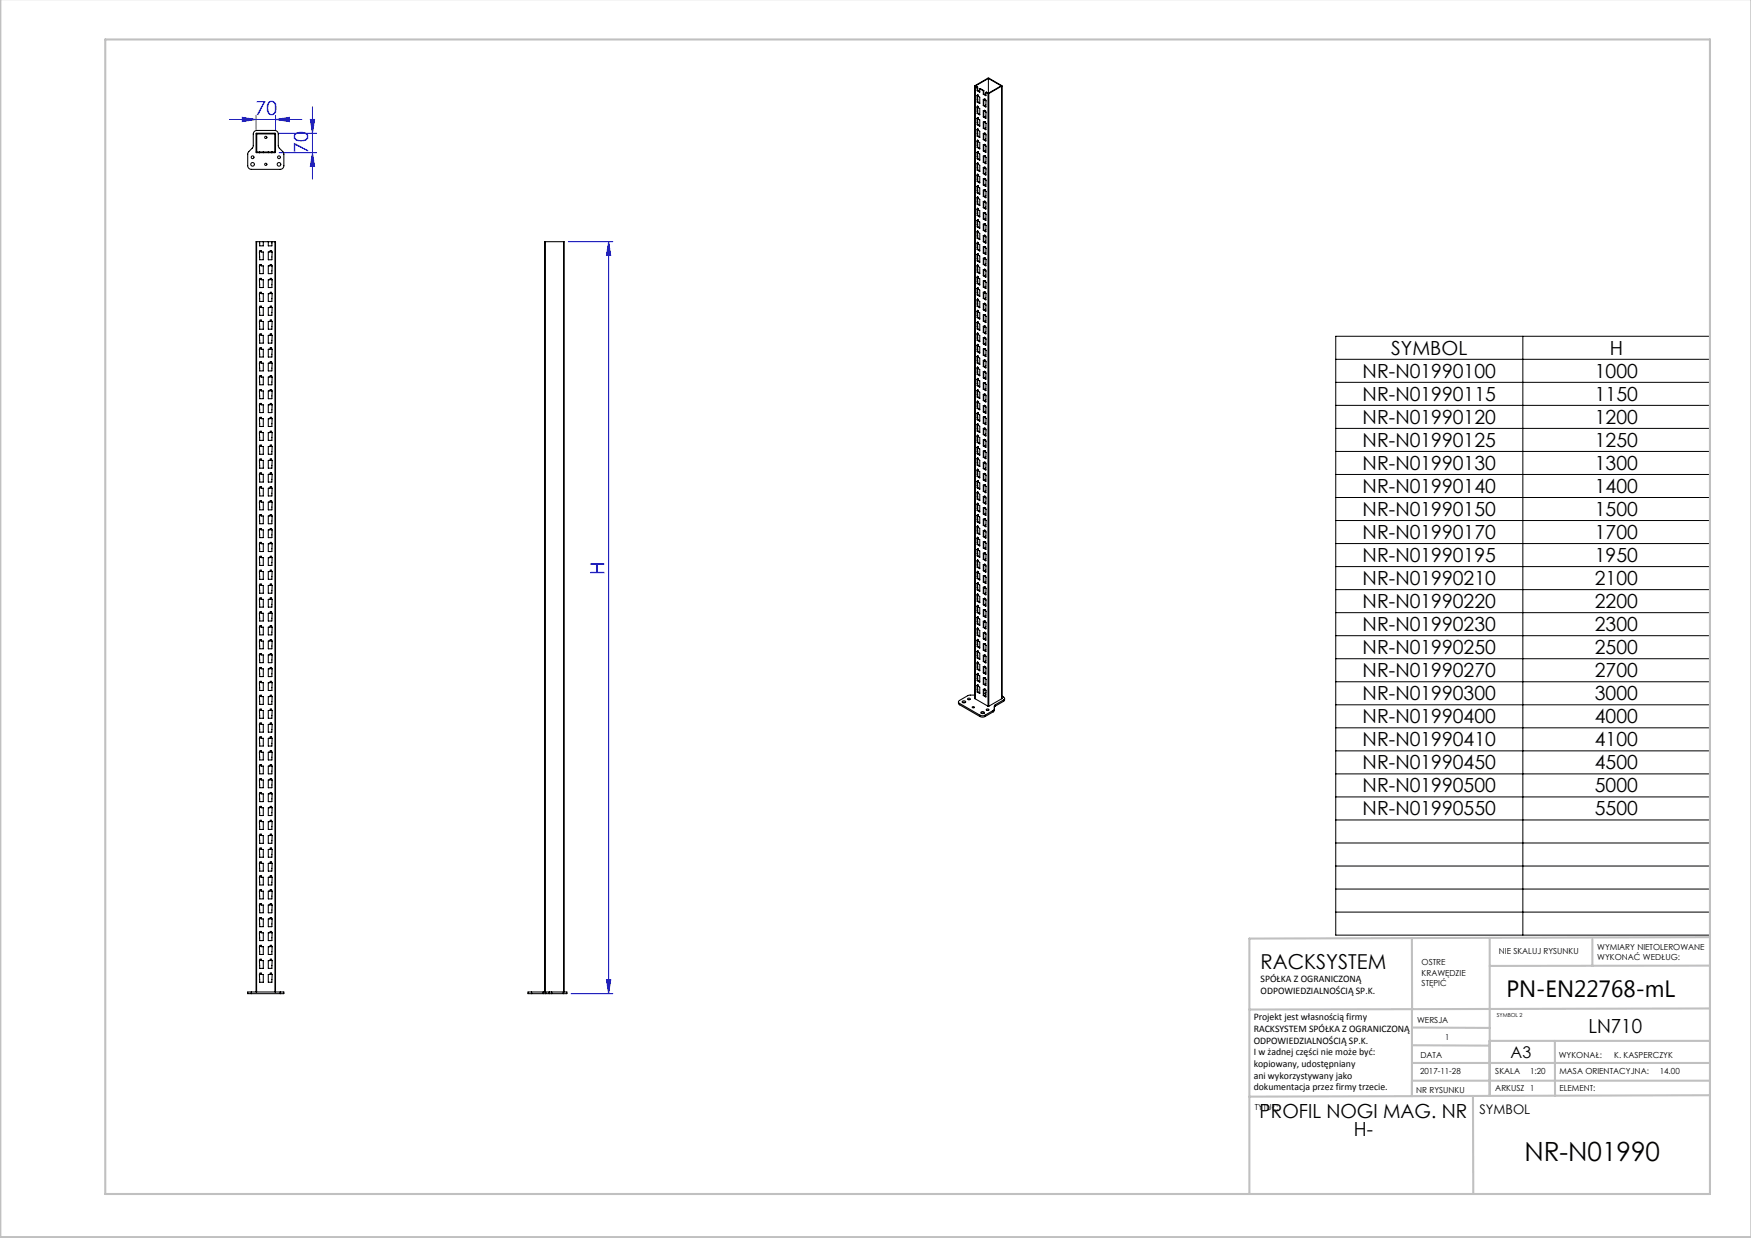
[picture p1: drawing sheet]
<svg xmlns="http://www.w3.org/2000/svg" width="420mm" height="297mm" viewBox="0 0 420 297" stroke-linecap="round" stroke-linejoin="round" font-family="sans-serif">
<g fill="none" stroke="#00f" stroke-width=".24">
<path d="M55.1 28.7h17.3M58.1 28.2l3.3 .5-3.3 .5zM61.4 27.7v3.4M66.1 28.7l3.3-.5v1zM66.1 27.7v3.4M67 32h8.9M67 36.6h8.9M74.4 28.7h1.1l-.6 3.3zM74.9 36.6l.6 3.3h-1.1zM74.9 25.6v17.4M136.3 58h10.7M146 58l.5 3.3h-1z"/>
<path d="M146 58v180.4M137 238.4h10M145.5 235.1h1l-.5 3.3z"/>
</g>
<g fill="none" stroke="#000" stroke-width=".24">
<path d="M320.4 80.7h89.8v143.6h-89.8zM320.4 86.2h89.8M320.4 91.7h89.8M320.4 97.2h89.8M365.3 80.7v143.6M320.4 102.8h89.8M320.4 108.3h89.8M320.4 113.8h89.8M320.4 119.4h89.8M320.4 124.9h89.8M320.4 130.4h89.8M320.4 135.9h89.8"/>
<path d="M320.4 141.5h89.8M320.4 147h89.8M320.4 152.5h89.8M320.4 158h89.8M320.4 163.6h89.8M320.4 169.1h89.8M320.4 174.6h89.8M320.4 180.1h89.8M320.4 185.7h89.8M320.4 191.2h89.8M320.4 196.7h89.8M320.4 202.2h89.8"/>
<path d="M320.4 207.8h89.8M320.4 213.3h89.8M320.4 218.8h89.8"/>
</g>
<g fill="none" stroke="#c0c0c0" stroke-width=".5">
<path d="M.1 -.1v296.9h419.9M25.2 9.5h385v276.9h-385zM338.7 225.2v37.8M357.3 225v37.9v-13.2M382 225.4v6.3M410.1 224.8l-110.4 .4v61.2M410.1 231.7h-52.8M338.7 259.3h71.5M338.7 255h71.5M338.7 250.8l18.6 .1M338.7 246.5l18.6 .1M357.3 249.7h52.9"/>
<path d="M373 249.7v13.2M410.1 241.9l-110.4 .3M353.3 262.9l.1 23.5M410.2 262.7l-110.5 .4"/>
</g>
<g fill="#00f">
<path d="M58.1 28.2l3.3 .5-3.3 .5zM66.1 28.7l3.3-.5v1z"/>
<path d="M146 58l.5 3.3h-1zM145.5 235.1h1l-.5 3.3z"/>
<path d="M74.4 28.7h1.1l-.6 3.3zM74.9 36.6l.6 3.3h-1.1z"/>
</g>
<g fill="none" stroke="#000" stroke-width=".25">
<path d="M237.1 18.8l-3.1 1.8 .5 .3M237.1 18.8l3 1.8-3 1.8M237.1 18.8v3.6M61.1 31.5l.5-.2h4.3a.87 .87 0 0 1 .9 .9v2.9l1.2 1.6 .1 3.1a.87 .87 0 0 1-.9 .8h-6.9a.87 .87 0 0 1-.9-.8v-3l1.3-1.6 .1-3.2zM61.5 32h4.5v4.6h-4.5zM61.6 32.1h4.3v4.4h-4.3zM62.3 36.5v.1M63.2 36.5v.1M64.4 36.5v.1M65.2 36.5v.1M233.8 20.6l.1 147M233.9 20.5l.5 .4"/>
<path d="M233.9 20.5l3.2-1.8 3.2 1.9M234.4 20.9v.3M234.4 21.2v.6M234.4 23.9v.6M234.4 26.7v.5M234.4 29.4v.5M234.4 32.1v.6M234.4 34.8v.6M234.4 37.6v.5M234.4 31.1v1M234.4 36.6v1M234.4 28.4v1"/>
<path d="M234.4 23v.9M234.4 33.9v.9M234.4 25.7v1M234.4 39.3v-.3l.6 .6v1.6l-.6-.4M234.4 39.3v1M234.4 36.6v-.3l.6 .6v1.5l-.6-.3M234.4 36.6h.1M234.4 33.9v-.3l.6 .6v1.5l-.6-.3M234.4 33.9h.1M234.4 31.1v-.2l.6 .6v1.5l-.6-.3M234.4 31.1h.1M234.4 28.4v-.2l.6 .6v1.5l-.6-.4"/>
<path d="M234.4 28.4h.1M234.4 25.7v-.3l.6 .6v1.6l-.6-.4M234.4 25.7h.1M234.4 23v-.3l.6 .6v1.5l-.6-.3M234.4 23h.1M234.5 23v.9M234.5 39.3v.9M234.5 36.6v.9M234.5 33.8v1M234.5 28.4v.9M234.5 25.7v.9M234.5 31.1v.9"/>
<path d="M234.5 20.9h-.1M234.5 20.9v.3M234.5 21.7l.5 .3M234.5 21.2h-.1M234.5 21.7l-.1 .1M234.5 21.2v.5M234.5 23.9v.5M234.5 26.6v.5M234.5 29.3v.6M234.5 32v.6M234.5 34.8v.5M234.5 37.5v.5"/>
<path d="M234.5 24.4l.5 .3M234.5 23.9h-.1M234.5 24.4l-.1 .1M234.5 27.1l.5 .3M234.5 26.6l-.1 .1M234.5 27.1l-.1 .1M234.5 29.9l.5 .2M234.5 29.3l-.1 .1M234.5 29.9h-.1M234.5 32.6l.5 .3M234.5 32l-.1 .1M234.5 32.6l-.1 .1"/>
<path d="M234.5 35.3l.5 .3M234.5 34.8h-.1M234.5 35.3l-.1 .1M234.5 38l.5 .3M234.5 37.5l-.1 .1M234.5 38l-.1 .1M234.6 22.9l-.2 .1M234.6 25.6h.1M234.6 28.3l-.2 .1M234.6 31.1h-.2M234.6 33.8h.1M234.6 36.5l-.2 .1"/>
<path d="M234.6 39.2l-.2 .1M234.6 25.6l-.2 .1M234.6 33.8l-.2 .1M234.6 22.8v.1M234.6 25.5v.1M234.6 28.2v.1M234.6 31v.1M234.6 33.7v.1M234.6 36.4v.1M234.6 39.1v.1M235 21.3l.9 .5M235 21.3l1 .4"/>
<path d="M235 21.3v.8l-.6-.3M235.9 21.8v.8M236 21.7l-.1 .1M236 22.5l-.1 .1M236 21.7v.8M236 23.9v1.4M236 26.6v1.4M236 29.3v1.4M236 32v1.4M236 34.8v1.3M236 37.5v1.4M236 22.5l.5 .3"/>
<path d="M236 25.3h-.1M236 25.3l.5 .2M236 28l-.1 .1M236 28l.5 .3M236 30.7l-.1 .1M236 30.7l.5 .3M236 33.4l-.1 .1M236 33.4l.5 .3M236 36.1l-.1 .1M236 36.1l.5 .3M236 38.9h-.1M236 38.9l.5 .3"/>
<path d="M236.1 37.6l.1-.3 .3 .5v1.5l-.6-.4M236.1 24l.1-.3 .3 .5v1.5l-.6-.4M236.1 24l-.2-.2v1.5M236.1 26.7l-.2-.2v1.6M236.1 32.1l-.2-.1v1.5M236.1 34.9l-.2-.2v1.5M236.1 37.6l-.2-.2v1.5M236.2 26.7v-.3l.3 .5v1.5l-.6-.3M236.2 26.7h-.1M236.2 32.1v-.2l.3 .5v1.4l-.6-.3M236.2 32.1h-.1M236.2 34.8l-.1 .1"/>
<path d="M236.2 34.8v-.2l.2 .1v.3M236.3 23.9h.1M236.3 26.6l-.1 .1M236.3 29.3h.1M236.3 32l-.1 .1M236.3 34.8l-.1 .1M236.3 37.5h.1M236.3 23.9l-.1 .1M236.3 29.3l-.1 .1M236.3 37.5l-.1 .1M236.3 23.8v.1M236.3 26.5v.1"/>
<path d="M236.3 29.2v.1M236.3 32h.1M236.3 34.7v.1M236.3 37.4v.1M236.3 34.8h-.1M236.4 35h.1M236.4 29.5h.1M236.4 29.5v-.2l-.2-.1v.2l-.3-.1v1.5M236.4 29.6l.1 1.5-.6-.3M236.4 35l.1 1.6-.6-.4M236.5 22.2l.5 .2M236.5 22.2l.6 .2"/>
<path d="M236.5 22.2v.8l-.6-.4M237 22.4h.2M237 22.4v147M237.2 22.4v147M240.3 20.6l-3.1 1.8M240.3 20.6v147M61.6 58h-.2v180M61.6 58v180M61.6 58h4.4M62.3 58v1h.9v-1M64.4 58v1h.8v-1M66 58h.1v180"/>
<path d="M66 58v180M130.8 58h-.2v180M130.8 58h4.4M130.8 58v180M135.2 58h.1v180M135.2 58v180M234.4 40.3v.5M234.4 43v.5M234.4 45.7v.6M234.4 48.4v.6M234.4 51.2v.5M234.4 53.9v.5"/>
<path d="M234.4 56.6v.5M234.4 59.3v.6M234.4 42v1M234.4 47.5v.9M234.4 52.9v1M234.4 58.4v.9M234.4 55.6v1M234.4 50.2v1M234.4 44.8v.9M234.4 58.3v-.2l.6 .6v1.5l-.6-.3M234.4 58.3v.1M234.4 55.6v-.2l.6 .6v1.5l-.6-.4"/>
<path d="M234.4 55.6h.1M234.4 52.9v-.2l.6 .6v1.5l-.6-.4M234.4 52.9h.1M234.4 50.2v-.3l.6 .6v1.6l-.6-.4M234.4 50.2h.1M234.4 47.5v-.3l.6 .6v1.5l-.6-.3M234.4 47.5h.1M234.4 44.7v-.2l.6 .6v1.5l-.6-.3M234.4 44.7v.1M234.4 42v-.2l.6 .6v1.5l-.6-.4M234.4 42h.1M234.5 58.3v1"/>
<path d="M234.5 55.6v.9M234.5 52.9v.9M234.5 50.2v.9M234.5 47.5v.9M234.5 44.7v.9M234.5 42v.9M234.5 40.2v.5M234.5 42.9v.6M234.5 45.6v.6M234.5 48.4v.5M234.5 51.1v.5M234.5 53.8v.6"/>
<path d="M234.5 56.5v.6M234.5 59.3v.5M234.5 40.7l.5 .3M234.5 40.2l-.1 .1M234.5 40.7l-.1 .1M234.5 43.5l.5 .3M234.5 42.9l-.1 .1M234.5 43.5h-.1M234.5 46.2l.5 .3M234.5 45.6l-.1 .1M234.5 46.2l-.1 .1M234.5 48.9l.5 .3"/>
<path d="M234.5 48.4h-.1M234.5 48.9l-.1 .1M234.5 51.6l.5 .3M234.5 51.1l-.1 .1M234.5 51.6l-.1 .1M234.5 54.4l.5 .2M234.5 53.8l-.1 .1M234.5 54.4h-.1M234.5 57.1l.5 .3M234.5 56.5l-.1 .1M234.5 57.1h-.1M234.5 59.8l.5 .3"/>
<path d="M234.5 59.3h-.1M234.5 59.8l-.1 .1M234.6 41.9v.1M234.6 44.7h.1M234.6 47.4h.1M234.6 50.1l-.2 .1M234.6 52.8h.1M234.6 55.6h.1M234.6 58.3h.1M234.6 41.9l-.2 .1M234.6 44.7l-.2 .1M234.6 47.4l-.2 .1"/>
<path d="M234.6 52.8l-.2 .1M234.6 55.6h-.2M234.6 58.3l-.2 .1M234.6 41.8v.1M234.6 44.6v.1M234.6 47.3v.1M234.6 50v.1M234.6 52.7v.1M234.6 55.4v.2M234.6 58.2v.1M236 40.2v1.4M236 42.9v1.4"/>
<path d="M236 45.6v1.4M236 48.4v1.4M236 51.1v1.4M236 53.8v1.4M236 56.5v1.4M236 59.3v1.3M236 41.6l-.1 .1M236 41.6l.5 .3M236 44.3l-.1 .1M236 44.3l.5 .3M236 47l-.1 .1M236 47l.5 .3"/>
<path d="M236 49.8h-.1M236 49.8l.5 .2M236 52.5h-.1M236 52.5l.5 .3M236 55.2l-.1 .1M236 55.2l.5 .3M236 57.9l-.1 .1M236 57.9l.5 .3M236.1 48.5l.1-.3 .3 .5v1.5l-.6-.4M236.1 59.4l.1-.3 .3 .5v1.5l-.6-.4M236.1 56.6l.1-.2 .2 .1v.3M236.1 51.2l.1-.3 .3 .5v1.5l-.6-.4"/>
<path d="M236.1 45.7l.1-.2 .3 .5v1.5l-.6-.4M236.1 40.3l.1-.2 .3 .4v1.5l-.6-.3M236.1 40.3l-.2-.2v1.6M236.1 45.7l-.2-.1v1.5M236.1 48.5l-.2-.2v1.5M236.1 51.2l-.2-.2v1.5M236.1 53.9l-.2-.2v1.6M236.1 56.6l-.2-.1v1.5M236.1 59.4l-.2-.2v1.5M236.2 43l-.3-.1v1.5M236.2 53.9v-.2l.3 .4v1.5l-.6-.3M236.2 53.9h-.1"/>
<path d="M236.2 43v-.2l.2 .1v.3M236.3 40.2h.1M236.3 42.9l-.1 .1M236.3 45.6v.1M236.3 48.4h.1M236.3 51.1h.1M236.3 53.8l-.1 .1M236.3 56.5v.1M236.3 59.3h.1M236.3 40.2l-.1 .1M236.3 45.6l-.1 .1M236.3 48.4l-.1 .1"/>
<path d="M236.3 51.1l-.1 .1M236.3 56.5l-.1 .1M236.3 59.3l-.1 .1M236.3 40.1v.1M236.3 42.8v.1M236.3 45.6h.1M236.3 48.3v.1M236.3 51v.1M236.3 53.7v.1M236.3 56.5h.1M236.3 59.2v.1M236.4 43.2h.1"/>
<path d="M236.4 56.8h.1M236.4 43.2l.1 1.5-.6-.3M236.4 56.8l.1 1.5-.6-.3M62.4 76.8h.3v.3h.5v1.9h-.9l-.1-1.9zM62.4 73.5h.3v.3h.5v1.9h-.9l-.1-1.9zM62.4 70.1h.3v.3l.5 .1v1.8h-.9l-.1-1.8zM62.4 66.8h.3v.3h.5v1.9h-.9l-.1-1.9zM62.4 63.5h.3v.3h.5v1.9h-.9l-.1-1.9zM62.4 60.1h.3v.3l.5 .1v1.8h-.9l-.1-1.8zM64.4 63.8h.4v-.3h.4l.1 .3-.1 1.9h-.8zM64.4 70.5l.4-.1v-.3h.4l.1 .4-.1 1.8h-.8zM64.4 77.1h.4v-.3h.4l.1 .3-.1 1.9h-.8z"/>
<path d="M64.4 73.8h.4v-.3h.4l.1 .3-.1 1.9h-.8zM64.4 67.1h.4v-.3h.4l.1 .3-.1 1.9h-.8zM64.4 60.5l.4-.1v-.3h.4l.1 .4-.1 1.8h-.8zM234.4 62v.6M234.4 64.8v.5M234.4 67.5v.5M234.4 70.2v.6M234.4 72.9v.6M234.4 75.7v.5M234.4 78.4v.5M234.4 69.2v-.2l.6 .6v1.5l-.6-.3M234.4 63.8v1"/>
<path d="M234.4 69.2v1M234.4 74.7v1M234.4 77.4v1M234.4 66.5v1M234.4 61.1v.9M234.4 72v.9M234.4 77.4v-.2l.6 .6v1.5l-.6-.4M234.4 77.4h.1M234.4 74.7v-.3l.6 .6v1.6l-.6-.4M234.4 74.7h.1M234.4 72v-.3l.6 .6v1.5l-.6-.3M234.4 72h.1"/>
<path d="M234.4 66.5v-.2l.6 .6v1.5l-.6-.4M234.4 66.5h.1M234.4 63.8v-.3l.6 .6v1.6l-.6-.4M234.4 63.8h.1M234.4 61.1v-.3l.6 .6v1.5l-.6-.3M234.4 61.1h.1M234.5 74.7v.9M234.5 72v.9M234.5 69.2v.9M234.5 66.5v.9M234.5 63.8v.9M234.5 61.1v.9"/>
<path d="M234.5 77.4v.9M234.5 62v.5M234.5 64.7v.5M234.5 67.4v.6M234.5 70.1v.6M234.5 72.9v.5M234.5 75.6v.5M234.5 78.3v.6M234.5 62.5l.5 .3M234.5 62h-.1M234.5 62.5l-.1 .1M234.5 65.2l.5 .3"/>
<path d="M234.5 64.7l-.1 .1M234.5 65.2l-.1 .1M234.5 68l.5 .3M234.5 67.4l-.1 .1M234.5 68h-.1M234.5 70.7l.5 .3M234.5 70.1l-.1 .1M234.5 70.7l-.1 .1M234.5 73.4l.5 .3M234.5 72.9h-.1M234.5 73.4l-.1 .1M234.5 76.1l.5 .3"/>
<path d="M234.5 75.6l-.1 .1M234.5 76.1l-.1 .1M234.5 78.9l.5 .2M234.5 78.3l-.1 .1M234.5 78.9h-.1M234.6 61l-.2 .1M234.6 63.7h.1M234.6 66.4v.1M234.6 69.2h.1M234.6 71.9h.1M234.6 74.6h.1M234.6 77.3l-.2 .1"/>
<path d="M234.6 63.7l-.2 .1M234.6 66.4l-.2 .1M234.6 69.2h-.2M234.6 71.9l-.2 .1M234.6 74.6l-.2 .1M234.6 60.9v.1M234.6 63.6v.1M234.6 66.3v.1M234.6 69.1v.1M234.6 71.8v.1M234.6 74.5v.1M234.6 77.2v.1"/>
<path d="M234.6 79.9v.2M236 62v1.4M236 64.7v1.4M236 67.4v1.4M236 70.1v1.4M236 72.9v1.4M236 75.6v1.4M236 78.3v1.4M236 60.6l-.1 .1M236 60.6l.5 .3M236 63.4h-.1M236 63.4l.5 .3"/>
<path d="M236 66.1l-.1 .1M236 66.1l.5 .3M236 68.8l-.1 .1M236 68.8l.5 .3M236 71.5l-.1 .1M236 71.5l.5 .3M236 74.3h-.1M236 74.3l.5 .2M236 77h-.1M236 77l.5 .3M236 79.7l-.1 .1M236 79.7l.5 .3"/>
<path d="M236.1 75.7l.1-.3 .3 .5v1.5l-.6-.4M236.1 67.5l.1-.2 .3 .4v1.5l-.6-.3M236.1 62.1l-.2-.2v1.5M236.1 64.8l-.2-.2v1.6M236.1 67.5l-.2-.1v1.5M236.1 70.2l-.2-.1v1.5M236.1 73l-.2-.2v1.5M236.1 75.7l-.2-.2v1.5M236.1 78.4l-.2-.2v1.6M236.2 64.8v-.2l.3 .4v1.5l-.6-.3M236.2 64.8h-.1M236.2 70.2h-.1"/>
<path d="M236.2 78.4h-.1M236.2 72.9v-.2l.3 .5v1.5l-.6-.4M236.2 72.9l-.1 .1M236.2 62v-.2l.3 .5v1.5l-.6-.4M236.2 62l-.1 .1M236.2 70.2v-.2l.2 .1v.3M236.2 78.4v-.2l.2 .1v.2M236.3 62l-.1 .1M236.3 64.7l-.1 .1M236.3 67.4v.1M236.3 70.1l-.1 .1M236.3 72.9l-.1 .1"/>
<path d="M236.3 75.6h.1M236.3 78.3l-.1 .1M236.3 67.4l-.1 .1M236.3 75.6l-.1 .1M236.3 61.9v.1M236.3 64.6v.1M236.3 67.3v.1M236.3 70.1h.1M236.3 72.8v.1M236.3 75.5v.1M236.3 78.2v.1M236.3 62h-.1"/>
<path d="M236.3 72.9h-.1M236.4 70.4h.1M236.4 78.5h.1M236.4 70.4l.1 1.6-.6-.4M236.4 78.6l.1 1.5-.6-.3M62.4 96.8h.3v.3h.5v1.9h-.9l-.1-1.9zM62.4 93.5h.3v.3h.5v1.9h-.9l-.1-1.9zM62.4 90.1h.3v.3l.5 .1v1.8h-.9l-.1-1.8zM62.4 86.8h.3v.3h.5v1.9h-.9l-.1-1.9zM62.4 83.5h.3v.3h.5v1.9h-.9l-.1-1.9zM62.4 80.1h.3v.3l.5 .1v1.8h-.9l-.1-1.8zM64.4 83.8h.4v-.3h.4l.1 .3-.1 1.9h-.8z"/>
<path d="M64.4 90.5l.4-.1v-.3h.4l.1 .4-.1 1.8h-.8zM64.4 97.1h.4v-.3h.4l.1 .3-.1 1.9h-.8zM64.4 93.8h.4v-.3h.4l.1 .3-.1 1.9h-.8zM64.4 87.1h.4v-.3h.4l.1 .3-.1 1.9h-.8zM64.4 80.5l.4-.1v-.3h.4l.1 .4-.1 1.8h-.8zM234.4 81.1v.5M234.4 83.8v.6M234.4 86.5v.6M234.4 89.3v.5M234.4 92v.5M234.4 94.7v.6M234.4 97.4v.6"/>
<path d="M234.4 85.6v.9M234.4 91v1M234.4 99.2v1M234.4 93.7v1M234.4 82.9v.9M234.4 96.5v.9M234.4 88.3v1M234.4 80.1v1M234.4 99.2v-.3l.6 .6v1.6l-.6-.4M234.4 99.2h.1M234.4 96.5v-.3l.6 .6v1.5l-.6-.3M234.4 96.5h.1"/>
<path d="M234.4 93.7v-.2l.6 .6v1.5l-.6-.3M234.4 93.7h.1M234.4 91v-.2l.6 .6v1.5l-.6-.4M234.4 91h.1M234.4 88.3v-.3l.6 .6v1.6l-.6-.4M234.4 88.3h.1M234.4 85.6v-.3l.6 .6v1.5l-.6-.3M234.4 85.6h.1M234.4 82.8v-.2l.6 .6v1.5l-.6-.3M234.4 82.8v.1M234.4 80.1v-.2l.6 .6v1.5l-.6-.4M234.4 80.1h.1"/>
<path d="M234.5 96.4v1M234.5 93.7v.9M234.5 91v.9M234.5 88.3v.9M234.5 85.6v.9M234.5 82.8v1M234.5 80.1v.9M234.5 99.2v.9M234.5 81v.6M234.5 83.8v.5M234.5 86.5v.5M234.5 89.2v.5"/>
<path d="M234.5 91.9v.6M234.5 94.6v.6M234.5 97.4v.5M234.5 81.6l.5 .3M234.5 81l-.1 .1M234.5 81.6h-.1M234.5 84.3l.5 .3M234.5 83.8h-.1M234.5 84.3l-.1 .1M234.5 87l.5 .3M234.5 86.5h-.1M234.5 87l-.1 .1"/>
<path d="M234.5 89.7l.5 .3M234.5 89.2l-.1 .1M234.5 89.7l-.1 .1M234.5 92.5l.5 .2M234.5 91.9l-.1 .1M234.5 92.5h-.1M234.5 95.2l.5 .3M234.5 94.6l-.1 .1M234.5 95.2l-.1 .1M234.5 97.9l.5 .3M234.5 97.4h-.1M234.5 97.9l-.1 .1"/>
<path d="M234.6 80.1h.1M234.6 82.8h.1M234.6 85.5l-.2 .1M234.6 88.2h.1M234.6 90.9l-.2 .1M234.6 93.7h-.2M234.6 96.4h.1M234.6 99.1l-.2 .1M234.6 80.1h-.2M234.6 82.8l-.2 .1M234.6 88.2l-.2 .1M234.6 96.4l-.2 .1"/>
<path d="M234.6 82.7v.1M234.6 85.4v.1M234.6 88.1v.1M234.6 90.8v.1M234.6 93.6v.1M234.6 96.3v.1M234.6 99v.1M236 81v1.4M236 83.8v1.3M236 86.5v1.4M236 89.2v1.4M236 91.9v1.4"/>
<path d="M236 94.6v1.4M236 97.4v1.4M236 82.4l-.1 .1M236 82.4l.5 .3M236 85.1l-.1 .1M236 85.1l.5 .3M236 87.9h-.1M236 87.9l.5 .2M236 90.6l-.1 .1M236 90.6l.5 .3M236 93.3l-.1 .1M236 93.3l.5 .3"/>
<path d="M236 96l-.1 .1M236 96l.5 .3M236 98.8h-.1M236 98.8l.5 .2M236.1 81.1l.1-.2 .3 .4v1.5l-.6-.3M236.1 89.3l.1-.3 .3 .5v1.5l-.6-.3M236.1 81.1l-.2-.1v1.5M236.1 83.8l-.2-.1v1.5M236.1 86.6l-.2-.2v1.5M236.1 89.3l-.2-.2v1.6M236.1 94.7l-.2-.1v1.5M236.1 97.5l-.2-.2v1.5"/>
<path d="M236.2 86.5v-.2l.3 .5v1.5l-.6-.4M236.2 86.5l-.1 .1M236.2 97.4l-.1 .1M236.2 94.7v-.2l.3 .5v1.5l-.6-.4M236.2 94.7h-.1M236.2 83.8h-.1M236.2 83.8v-.2l.2 .1v.3M236.2 97.4v-.2l.2 .1v.3M236.3 81v.1M236.3 83.8l-.1 .1M236.3 86.5l-.1 .1M236.3 89.2h.1"/>
<path d="M236.3 91.9v.1M236.3 94.6l-.1 .1M236.3 97.4l-.1 .1M236.3 81l-.1 .1M236.3 89.2l-.1 .1M236.3 91.9l-.1 .1M236.3 81h.1M236.3 83.7v.1M236.3 86.4v.1M236.3 89.1v.1M236.3 91.8v.1M236.3 94.6h.1"/>
<path d="M236.3 97.3v.1M236.3 83.8h-.1M236.3 86.5h-.1M236.3 97.4h-.1M236.4 92.2h.1M236.4 92.2v-.3l-.2-.1v.2l-.3-.1v1.5M236.4 97.6h.1M236.4 84h.1M236.4 84l.1 1.6-.6-.4M236.4 92.2l.1 1.5-.6-.3M236.4 97.6l.1 1.6-.6-.4M62.4 116.8h.3v.3h.5v1.9h-.9l-.1-1.9z"/>
<path d="M62.4 113.5h.3v.3h.5v1.9h-.9l-.1-1.9zM62.4 110.1h.3v.3l.5 .1v1.8h-.9l-.1-1.8zM62.4 106.8h.3v.3h.5v1.9h-.9l-.1-1.9zM62.4 103.5h.3v.3h.5v1.9h-.9l-.1-1.9zM62.4 100.1h.3v.3l.5 .1v1.8h-.9l-.1-1.8zM64.4 103.8h.4v-.3h.4l.1 .3-.1 1.9h-.8zM64.4 110.5l.4-.1v-.3h.4l.1 .4-.1 1.8h-.8zM64.4 117.1h.4v-.3h.4l.1 .3-.1 1.9h-.8zM64.4 113.8h.4v-.3h.4l.1 .3-.1 1.9h-.8zM64.4 107.1h.4v-.3h.4l.1 .3-.1 1.9h-.8zM64.4 100.5l.4-.1v-.3h.4l.1 .4-.1 1.8h-.8zM234.4 100.2v.5"/>
<path d="M234.4 102.9v.5M234.4 105.6v.5M234.4 108.3v.6M234.4 111v.6M234.4 113.8v.5M234.4 116.5v.5M234.4 119.2v.6M234.4 118.2v-.2l.6 .6v1.5l-.6-.3M234.4 101.9v1M234.4 107.4v.9M234.4 112.8v1M234.4 118.2v1"/>
<path d="M234.4 115.5v1M234.4 110.1v.9M234.4 104.6v1M234.4 115.5v-.2l.6 .6v1.5l-.6-.4M234.4 115.5h.1M234.4 112.8v-.3l.6 .6v1.6l-.6-.4M234.4 112.8h.1M234.4 110.1v-.3l.6 .6v1.5l-.6-.3M234.4 110.1h.1M234.4 107.3v-.2l.6 .6v1.5l-.6-.3M234.4 107.3v.1M234.4 104.6v-.2l.6 .6v1.5l-.6-.4"/>
<path d="M234.4 104.6h.1M234.4 101.9v-.2l.6 .5v1.6l-.6-.4M234.4 101.9h.1M234.5 118.2v.9M234.5 115.5v.9M234.5 112.8v.9M234.5 110.1v.9M234.5 107.3v1M234.5 104.6v.9M234.5 101.9v.9M234.5 100.1v.5M234.5 102.8v.6"/>
<path d="M234.5 105.5v.6M234.5 108.3v.5M234.5 111v.5M234.5 113.7v.5M234.5 116.4v.6M234.5 119.1v.6M234.5 100.6l.5 .3M234.5 100.1l-.1 .1M234.5 100.6l-.1 .1M234.5 102.8l-.1 .1M234.5 103.4h-.1M234.5 103.4l.5 .2"/>
<path d="M234.5 106.1l.5 .3M234.5 105.5l-.1 .1M234.5 106.1h-.1M234.5 108.8l.5 .3M234.5 108.3h-.1M234.5 108.8l-.1 .1M234.5 111.5l.5 .3M234.5 111h-.1M234.5 111.5l-.1 .1M234.5 114.2l.5 .3M234.5 113.7l-.1 .1M234.5 114.2l-.1 .1"/>
<path d="M234.5 117l.5 .2M234.5 116.4l-.1 .1M234.5 117h-.1M234.5 119.7l.5 .3M234.5 119.1l-.1 .1M234.5 119.7l-.1 .1M234.6 101.8l-.2 .1M234.6 104.5v.1M234.6 107.3l-.2 .1M234.6 110h.1M234.6 112.7l-.2 .1M234.6 115.4l-.2 .1"/>
<path d="M234.6 118.2h.1M234.6 104.5l-.2 .1M234.6 110l-.2 .1M234.6 118.2h-.2M234.6 101.7v.1M234.6 104.4v.1M234.6 107.2v.1M234.6 109.9v.1M234.6 112.6v.1M234.6 115.3v.1M234.6 118v.2M234.6 107.3h-.2"/>
<path d="M236 100.1v1.4M236 102.8v1.4M236 105.5v1.4M236 108.3v1.3M236 111v1.4M236 113.7v1.4M236 116.4v1.4M236 119.1v1.4M236 101.5h-.1M236 101.5l.5 .3M236 104.2l-.1 .1M236 104.2l.5 .3"/>
<path d="M236 106.9l-.1 .1M236 106.9l.5 .3M236 109.6l-.1 .1M236 109.6l.5 .3M236 112.4h-.1M236 112.4l.5 .2M236 115.1l-.1 .1M236 115.1l.5 .3M236 117.8l-.1 .1M236 117.8l.5 .3M236.1 102.9l.1-.2 .3 .4v1.5l-.6-.3M236.1 108.3l.1-.2 .3 .5v1.5l-.6-.4"/>
<path d="M236.1 119.2l.1-.2 .2 .1v.3M236.1 111.1l.1-.3 .3 .5v1.5l-.6-.4M236.1 100.2l.1-.3 .3 .5v1.5l-.6-.4M236.1 100.2l-.2-.2v1.5M236.1 102.9l-.2-.2v1.6M236.1 105.6l-.2-.1v1.5M236.1 108.3l-.2-.1v1.5M236.1 111.1l-.2-.2v1.5M236.1 113.8l-.2-.2v1.6M236.1 116.5l-.2-.2v1.6M236.1 119.2l-.2-.1v1.5M236.2 113.8v-.3l.3 .5v1.5l-.6-.3"/>
<path d="M236.2 113.8h-.1M236.2 116.5v-.2l.3 .4v1.5l-.6-.3M236.2 116.5h-.1M236.2 105.6h-.1M236.2 105.6v-.2l.2 .1v.3M236.3 100.1h.1M236.3 102.8h.1M236.3 105.5l-.1 .1M236.3 108.3h.1M236.3 111h.1M236.3 113.7l-.1 .1M236.3 116.4l-.1 .1"/>
<path d="M236.3 119.1v.1M236.3 100.1l-.1 .1M236.3 102.8l-.1 .1M236.3 108.3h-.1M236.3 111l-.1 .1M236.3 119.1l-.1 .1M236.3 100v.1M236.3 102.7v.1M236.3 105.4v.1M236.3 108.2v.1M236.3 110.9v.1M236.3 113.6v.1"/>
<path d="M236.3 116.3v.1M236.3 119.1h.1M236.4 119.4h.1M236.4 105.8h.1M236.4 105.8l.1 1.5-.6-.3M236.4 119.4l.1 1.5-.6-.3M62.4 136.8h.3v.3h.5v1.9h-.9l-.1-1.9zM62.4 133.5h.3v.3h.5v1.9h-.9l-.1-1.9zM62.4 130.1h.3v.3l.5 .1v1.8h-.9l-.1-1.8zM62.4 126.8h.3v.3h.5v1.9h-.9l-.1-1.9zM62.4 123.5h.3v.3h.5v1.9h-.9l-.1-1.9zM62.4 120.1h.3v.3l.5 .1v1.8h-.9l-.1-1.8z"/>
<path d="M64.4 123.8h.4v-.3h.4l.1 .3-.1 1.9h-.8zM64.4 130.5l.4-.1v-.3h.4l.1 .4-.1 1.8h-.8zM64.4 137.1h.4v-.3h.4l.1 .3-.1 1.9h-.8zM64.4 133.8h.4v-.3h.4l.1 .3-.1 1.9h-.8zM64.4 127.1h.4v-.3h.4l.1 .3-.1 1.9h-.8zM64.4 120.5l.4-.1v-.3h.4l.1 .4-.1 1.8h-.8zM234.4 121.9v.6M234.4 124.6v.6M234.4 127.4v.5M234.4 130.1v.5M234.4 132.8v.6M234.4 135.5v.6"/>
<path d="M234.4 138.3v.5M234.4 131.8v-.2l.6 .6v1.5l-.6-.3M234.4 123.7v.9M234.4 129.1v1M234.4 137.3v1M234.4 131.8v1M234.4 126.4v1M234.4 121v.9M234.4 134.6v.9M234.4 137.3v-.3l.6 .6v1.6l-.6-.4M234.4 137.3h.1M234.4 134.6v-.3l.6 .6v1.5l-.6-.3"/>
<path d="M234.4 134.6h.1M234.4 129.1v-.2l.6 .6v1.5l-.6-.4M234.4 129.1h.1M234.4 126.4v-.3l.6 .6v1.6l-.6-.4M234.4 126.4h.1M234.4 123.7v-.3l.6 .6v1.5l-.6-.3M234.4 123.7h.1M234.4 120.9v-.2l.6 .6v1.5l-.6-.3M234.4 120.9v.1M234.5 140v.9M234.5 137.3v.9M234.5 134.6v.9"/>
<path d="M234.5 131.8v.9M234.5 129.1v.9M234.5 126.4v.9M234.5 123.7v.9M234.5 120.9v1M234.5 121.9v.5M234.5 124.6v.5M234.5 127.3v.5M234.5 130v.6M234.5 132.7v.6M234.5 135.5v.5M234.5 138.2v.5"/>
<path d="M234.5 122.4l.5 .3M234.5 121.9h-.1M234.5 122.4l-.1 .1M234.5 125.1l.5 .3M234.5 124.6h-.1M234.5 125.1l-.1 .1M234.5 127.8l.5 .3M234.5 127.3l-.1 .1M234.5 127.8l-.1 .1M234.5 130l-.1 .1M234.5 130.6h-.1M234.5 130.6l.5 .3"/>
<path d="M234.5 133.3l.5 .3M234.5 132.7l-.1 .1M234.5 133.3l-.1 .1M234.5 136l.5 .3M234.5 135.5h-.1M234.5 136l-.1 .1M234.5 138.7l.5 .3M234.5 138.2l-.1 .1M234.5 138.7l-.1 .1M234.6 120.9h.1M234.6 123.6h.1M234.6 126.3h.1"/>
<path d="M234.6 129v.1M234.6 131.8h.1M234.6 134.5h.1M234.6 137.2h.1M234.6 139.9h.1M234.6 120.9l-.2 .1M234.6 123.6l-.2 .1M234.6 126.3l-.2 .1M234.6 129l-.2 .1M234.6 131.8l-.2 .1M234.6 134.5l-.2 .1M234.6 137.2l-.2 .1"/>
<path d="M234.6 139.9l-.2 .1M234.6 120.8v.1M234.6 123.5v.1M234.6 126.2v.1M234.6 128.9v.1M234.6 131.7v.1M234.6 134.4v.1M234.6 137.1v.1M234.6 139.8v.1M236 121.9v1.3M236 124.6v1.4M236 127.3v1.4"/>
<path d="M236 130v1.4M236 132.7v1.4M236 135.5v1.4M236 138.2v1.4M236 120.5l-.1 .1M236 120.5l.5 .3M236 123.2l-.1 .1M236 123.2l.5 .3M236 126h-.1M236 126l.5 .3M236 128.7l-.1 .1M236 128.7l.5 .3"/>
<path d="M236 131.4l-.1 .1M236 131.4l.5 .3M236 134.1l-.1 .1M236 134.1l.5 .3M236 136.9h-.1M236 136.9l.5 .2M236 139.6h-.1M236 139.6l.5 .3M236.1 130.1l.1-.2 .3 .4v1.5l-.6-.3M236.1 138.3l.1-.3 .3 .5v1.5l-.6-.4M236.1 127.4l.1-.2 .2 .1v.2M236.1 122l.1-.3 .3 .5v1.5l-.6-.4"/>
<path d="M236.1 122l-.2-.2v1.5M236.1 124.7l-.2-.2v1.5M236.1 127.4l-.2-.2v1.6M236.1 130.1l-.2-.1v1.5M236.1 132.8l-.2-.1v1.5M236.1 135.6l-.2-.2v1.5M236.1 138.3l-.2-.2v1.5M236.2 124.6v-.2l.3 .5v1.5l-.6-.4M236.2 124.6l-.1 .1M236.2 135.5v-.2l.3 .5v1.5l-.6-.4M236.2 135.5l-.1 .1M236.2 132.8h-.1"/>
<path d="M236.2 132.8v-.2l.2 .1v.3M236.3 121.9h.1M236.3 124.6l-.1 .1M236.3 127.3h.1M236.3 130v.1M236.3 132.7l-.1 .1M236.3 135.5l-.1 .1M236.3 138.2h.1M236.3 121.9l-.1 .1M236.3 127.3l-.1 .1M236.3 130l-.1 .1M236.3 138.2l-.1 .1"/>
<path d="M236.3 121.8v.1M236.3 124.5v.1M236.3 127.2v.1M236.3 129.9v.1M236.3 132.7h.1M236.3 135.4v.1M236.3 138.1v.1M236.3 124.6h-.1M236.3 135.5h-.1M236.4 133h.1M236.4 127.5h.1M236.4 127.6l.1 1.5-.6-.3"/>
<path d="M236.4 133l.1 1.6-.6-.4M62.4 156.8h.3v.3h.5v1.9h-.9l-.1-1.9zM62.4 153.5h.3v.3h.5v1.9h-.9l-.1-1.9zM62.4 150.1h.3v.3l.5 .1v1.8h-.9l-.1-1.8zM62.4 146.8h.3v.3h.5v1.9h-.9l-.1-1.9zM62.4 143.5h.3v.3h.5v1.9h-.9l-.1-1.9zM62.4 140.1h.3v.3l.5 .1v1.8h-.9l-.1-1.8zM64.4 143.8h.4v-.3h.4l.1 .3-.1 1.9h-.8zM64.4 150.5l.4-.1v-.3h.4l.1 .4-.1 1.8h-.8zM64.4 157.1h.4v-.3h.4l.1 .3-.1 1.9h-.8zM64.4 153.8h.4v-.3h.4l.1 .3-.1 1.9h-.8zM64.4 147.1h.4v-.3h.4l.1 .3-.1 1.9h-.8z"/>
<path d="M64.4 140.5l.4-.1v-.3h.4l.1 .4-.1 1.8h-.8zM234.4 141v.5M234.4 143.7v.5M234.4 146.4v.6M234.4 149.1v.6M234.4 151.9v.5M234.4 154.6v.5M234.4 157.3v.6M234.4 140v1M234.4 145.5v.9M234.4 156.3v1M234.4 153.6v1"/>
<path d="M234.4 148.2v.9M234.4 159.1v.9M234.4 150.9v1M234.4 142.7v1M234.4 159.1v-.3l.6 .6v1.5l-.6-.3M234.4 159.1h.1M234.4 156.3v-.2l.6 .6v1.5l-.6-.3M234.4 156.3h.1M234.4 153.6v-.2l.6 .6v1.5l-.6-.4M234.4 153.6h.1M234.4 150.9v-.3l.6 .6v1.6l-.6-.4M234.4 150.9h.1"/>
<path d="M234.4 148.2v-.3l.6 .6v1.5l-.6-.3M234.4 148.2h.1M234.4 145.4v-.2l.6 .6v1.5l-.6-.3M234.4 145.4v.1M234.4 142.7v-.2l.6 .6v1.5l-.6-.4M234.4 142.7h.1M234.4 140v-.2l.6 .6v1.5l-.6-.4M234.4 140h.1M234.5 159v1M234.5 156.3v.9M234.5 153.6v.9M234.5 150.9v.9"/>
<path d="M234.5 148.2v.9M234.5 145.4v1M234.5 142.7v.9M234.5 140.9v.6M234.5 143.6v.6M234.5 146.4v.5M234.5 149.1v.5M234.5 151.8v.5M234.5 154.5v.6M234.5 157.2v.6M234.5 160v.5M234.5 141.5l.5 .2"/>
<path d="M234.5 140.9l-.1 .1M234.5 141.5h-.1M234.5 144.2l.5 .3M234.5 143.6l-.1 .1M234.5 144.2h-.1M234.5 146.9l.5 .3M234.5 146.4h-.1M234.5 146.9l-.1 .1M234.5 149.6l.5 .3M234.5 149.1h-.1M234.5 149.6l-.1 .1M234.5 152.3l.5 .3"/>
<path d="M234.5 151.8l-.1 .1M234.5 152.3l-.1 .1M234.5 155.1l.5 .3M234.5 154.5l-.1 .1M234.5 155.1h-.1M234.5 157.8l.5 .3M234.5 157.2l-.1 .1M234.5 157.8l-.1 .1M234.5 160h-.1M234.6 142.7h-.2M234.6 145.4h.1M234.6 148.1l-.2 .1"/>
<path d="M234.6 150.8h.1M234.6 153.5l-.2 .1M234.6 156.3h-.2M234.6 159h.1M234.6 145.4l-.2 .1M234.6 150.8l-.2 .1M234.6 159l-.2 .1M234.6 142.5v.2M234.6 145.3v.1M234.6 148v.1M234.6 150.7v.1M234.6 153.4v.1"/>
<path d="M234.6 156.2v.1M234.6 158.9v.1M236 140.9v1.4M236 143.6v1.4M236 146.4v1.3M236 149.1v1.4M236 151.8v1.4M236 154.5v1.4M236 157.2v1.4M236 160v1.4M236 142.3l-.1 .1M236 142.3l.5 .3"/>
<path d="M236 145l-.1 .1M236 145l.5 .3M236 147.7l-.1 .1M236 147.7l.5 .3M236 150.5h-.1M236 150.5l.5 .3M236 153.2l-.1 .1M236 153.2l.5 .3M236 155.9l-.1 .1M236 155.9l.5 .3M236 158.6l-.1 .1M236 158.6l.5 .3"/>
<path d="M236.1 151.9l.1-.3 .3 .5v1.5l-.6-.3M236.1 154.6l.1-.2 .2 .1v.3M236.1 143.7l.1-.2 .3 .4v1.5l-.6-.3M236.1 143.7l-.2-.1v1.5M236.1 146.5l-.2-.2v1.5M236.1 149.2l-.2-.2v1.5M236.1 151.9l-.2-.2v1.6M236.1 154.6l-.2-.1v1.5M236.1 157.3l-.2-.1v1.5M236.2 141l-.3-.2v1.6M236.2 146.4l-.1 .1M236.2 157.3v-.2l.3 .5v1.5l-.6-.4"/>
<path d="M236.2 157.3h-.1M236.2 149.1v-.2l.3 .5v1.5l-.6-.4M236.2 149.1l-.1 .1M236.2 141v-.2l.2 .1v.2M236.2 146.4v-.2l.2 .1v.3M236.3 140.9l-.1 .1M236.3 143.6v.1M236.3 146.4l-.1 .1M236.3 149.1l-.1 .1M236.3 151.8h.1M236.3 154.5v.1M236.3 157.2l-.1 .1"/>
<path d="M236.3 160h.1M236.3 143.6l-.1 .1M236.3 151.8l-.1 .1M236.3 154.5l-.1 .1M236.3 160l-.1 .1M236.3 140.8v.1M236.3 143.6h.1M236.3 146.3v.1M236.3 149v.1M236.3 151.7v.1M236.3 154.4v.1M236.3 157.2h.1"/>
<path d="M236.3 159.9v.1M236.3 146.4h-.1M236.3 149.1h-.1M236.4 141.1h.1M236.4 146.6h.1M236.4 154.8h.1M236.4 141.2l.1 1.5-.6-.3M236.4 146.6l.1 1.6-.6-.4M236.4 154.8l.1 1.5-.6-.3M62.4 176.8h.3v.3h.5v1.9h-.9l-.1-1.9zM62.4 173.5h.3v.3h.5v1.9h-.9l-.1-1.9zM62.4 170.1h.3v.3l.5 .1v1.8h-.9l-.1-1.8z"/>
<path d="M62.4 166.8h.3v.3h.5v1.9h-.9l-.1-1.9zM62.4 163.5h.3v.3h.5v1.9h-.9l-.1-1.9zM62.4 160.1h.3v.3l.5 .1v1.8h-.9l-.1-1.8zM64.4 163.8h.4v-.3h.4l.1 .3-.1 1.9h-.8zM64.4 170.5l.4-.1v-.3h.4l.1 .4-.1 1.8h-.8zM64.4 177.1h.4v-.3h.4l.1 .3-.1 1.9h-.8zM64.4 173.8h.4v-.3h.4l.1 .3-.1 1.9h-.8zM64.4 167.1h.4v-.3h.4l.1 .3-.1 1.9h-.8zM64.4 160.5l.4-.1v-.3h.4l.1 .4-.1 1.8h-.8zM229.9 168.4v.4l.3 .3M230.2 168.7l4.9 2.9M230.2 168.7v.4"/>
<path d="M230.2 169.1l4.9 2.8M230.8 168.3l.3-.2a.33 .33 0 0 1 .5 .1 .33 .33 0 0 1-.1 .5 .33 .33 0 0 1-.4-.1zM230.9 168.5h.6M232.1 167.6l.1-.1a.29 .29 0 0 1 .4-.1 .29 .29 0 0 1 .1 .5 .29 .29 0 0 1-.5-.1zM232.2 167.8h.4M233.2 169.6l.4-.1a.2 .2 0 0 1-.2 .3 .2 .2 0 0 1-.2-.2zM233.8 167.6h.1M233.8 166.8h-1.5l-2.1 1.2a.37 .37 0 0 0-.3 .4 .37 .37 0 0 0 .3 .3M233.9 167.6l3.1 1.8M234.4 160v.6M234.4 162.8v.5M234.4 165.5v.5"/>
<path d="M234.4 161.8v1M234.4 164.5v1M234.4 164.5v-.2l.6 .6v1.5l-.6-.4M234.4 164.5h.1M234.4 161.8v-.3l.6 .6v1.6l-.6-.4M234.4 161.8h.1M234.5 161.8v.9M234.5 164.5v.9M234.5 162.7v.5M234.5 165.4v.6M234.5 160.5l.5 .3M234.5 160.5l-.1 .1"/>
<path d="M234.5 163.2l.5 .3M234.5 162.7l-.1 .1M234.5 163.2l-.1 .1M234.5 166l.5 .2M234.5 165.4l-.1 .1M234.5 166h-.1M234.6 161.7l-.2 .1M234.6 164.4l-.2 .1M234.6 161.6v.1M234.6 164.3v.1M235.1 171.6l.5 .1 .7-.1M235.1 171.9l.5 .1 .7-.1"/>
<path d="M235.1 171.6v.3M235.3 170.9l.3-.2a.33 .33 0 0 1 .5 .1 .33 .33 0 0 1-.1 .5 .33 .33 0 0 1-.5-.1zM235.4 171.1h.6M236 162.7v1.4M236 165.4v1.4M236 161.4h-.1M236 161.4l.5 .2M236 164.1h-.1M236 164.1l.5 .3M236 166.8l-.1 .1M236 166.8l.5 .3M236.1 162.8l.1-.3 .3 .5v1.5l-.6-.4"/>
<path d="M236.1 160.1l.1-.3 .3 .5v1.5l-.6-.4M236.1 160.1l-.2-.2v1.5M236.1 162.8l-.2-.2v1.5M236.1 165.5l-.2-.2v1.6M236.2 165.5v-.2l.3 .4v1.5l-.6-.3M236.2 165.5h-.1M236.3 171.6v.3M236.3 162.7h.1M236.3 165.4l-.1 .1M236.3 162.7l-.1 .1M236.3 162.6v.1M236.3 165.3v.1"/>
<path d="M236.5 166.1l-.5 .3M236.6 170.1h.1a.29 .29 0 0 1 .4-.1 .29 .29 0 0 1 0 .5 .29 .29 0 0 1-.4-.1zM236.7 170.4h.4M237 169.4h.2M238.2 170.4l-1.9 1.2M238.2 170.4v.4M238.2 170.8l-1.9 1.1M238.5 170.1l-.3 .3M238.7 169.1l-.2 .3v1.1l-.3 .3M238.7 169.4l-.2 .3M238.7 169.1v.3M240.3 167.6l-3.1 1.8"/>
<path d="M240.3 167l.4 .2a.37 .37 0 0 1 .3 .4 .37 .37 0 0 1-.3 .3M240.7 167.9l-2 1.2M240.7 167.9v.4M240.7 168.3l-2 1.1M241 167.6l-.1 .4-.2 .3M62.4 196.8h.3v.3h.5v1.9h-.9l-.1-1.9zM62.4 193.5h.3v.3h.5v1.9h-.9l-.1-1.9zM62.4 190.1h.3v.3l.5 .1v1.8h-.9l-.1-1.8zM62.4 186.8h.3v.3h.5v1.9h-.9l-.1-1.9zM62.4 183.5h.3v.3h.5v1.9h-.9l-.1-1.9zM62.4 180.1h.3v.3l.5 .1v1.8h-.9l-.1-1.8zM64.4 183.8h.4v-.3h.4l.1 .3-.1 1.9h-.8z"/>
<path d="M64.4 190.5l.4-.1v-.3h.4l.1 .4-.1 1.8h-.8zM64.4 197.1h.4v-.3h.4l.1 .3-.1 1.9h-.8zM64.4 193.8h.4v-.3h.4l.1 .3-.1 1.9h-.8zM64.4 187.1h.4v-.3h.4l.1 .3-.1 1.9h-.8zM64.4 180.5l.4-.1v-.3h.4l.1 .4-.1 1.8h-.8zM62.4 216.8h.3v.3h.5v1.9h-.9l-.1-1.9zM62.4 213.5h.3v.3h.5v1.9h-.9l-.1-1.9zM62.4 210.1h.3v.3l.5 .1v1.8h-.9l-.1-1.8zM62.4 206.8h.3v.3h.5v1.9h-.9l-.1-1.9zM62.4 203.5h.3v.3h.5v1.9h-.9l-.1-1.9zM62.4 200.1h.3v.3l.5 .1v1.8h-.9l-.1-1.8zM64.4 203.8h.4v-.3h.4l.1 .3-.1 1.9h-.8z"/>
<path d="M64.4 210.5l.4-.1v-.3h.4l.1 .4-.1 1.8h-.8zM64.4 217.1h.4v-.3h.4l.1 .3-.1 1.9h-.8zM64.4 213.8h.4v-.3h.4l.1 .3-.1 1.9h-.8zM64.4 207.1h.4v-.3h.4l.1 .3-.1 1.9h-.8zM64.4 200.5l.4-.1v-.3h.4l.1 .4-.1 1.8h-.8zM60.3 238h-.9v.4h.9M60.3 238v.4M60.3 238h6.9M60.3 238.4h6.9M62.4 233.5h.3v.3h.5v1.9h-.9l-.1-1.9zM62.4 230.1h.3v.3l.5 .1v1.8h-.9l-.1-1.8zM62.4 226.8h.3v.3h.5v1.9h-.9l-.1-1.9z"/>
<path d="M62.4 223.5h.3v.3h.5v1.9h-.9l-.1-1.9zM62.4 220.1h.3v.3l.5 .1v1.8h-.9l-.1-1.8zM64.4 223.8h.4v-.3h.4l.1 .3-.1 1.9h-.8zM64.4 230.5l.4-.1v-.3h.4l.1 .4-.1 1.8h-.8zM64.4 233.8h.4v-.3h.4l.1 .3-.1 1.9h-.8zM64.4 227.1h.4v-.3h.4l.1 .3-.1 1.9h-.8zM64.4 220.5l.4-.1v-.3h.4l.1 .4-.1 1.8h-.8zM67.2 238h.9v.4h-.9M67.2 238v.4M127.5 238h-.9v.4h.9M127.5 238h2.8M127.5 238.4h2.8"/>
<path d="M127.5 238v.4M130.3 238h.6M130.3 238.4h.6M130.3 238v.4M130.9 238h.8M130.9 238.4h.8M130.9 238v.4M131.7 238h.6M131.7 238.4h.6M131.7 238v.4M132.3 238h2.8M132.3 238.4h2.8"/>
<path d="M132.3 238v.4M135.1 238h.9v.4h-.9M135.1 238v.4"/>
<circle cx="60.6" cy="37.7" r=".33"/>
<circle cx="60.6" cy="39.4" r=".43"/>
<circle cx="63.8" cy="39.4" r=".27"/>
<circle cx="63.8" cy="33" r=".27"/>
<circle cx="66.9" cy="39.4" r=".43"/>
<circle cx="66.9" cy="37.7" r=".33"/>
</g>
<text font-size="6.3" x="365.6" y="278.5">NR-N01990</text>
<text font-size="5.6" x="361.3" y="239.1">PN-EN22768-mL</text>
<text font-size="4.9" x="302.4" y="232.4">RACKSYSTEM</text>
<g font-size="4.7" fill="#00f">
<text x="61.3" y="27.7">70</text>
<text x="73.9" y="36.8" transform="rotate(-90 73.9 36.8)">70</text>
<text x="145" y="138.1" transform="rotate(-90 145 138.1)">H</text>
</g>
<g font-size="4.7">
<text x="333.7" y="85.1">SYMBOL</text>
<text x="386.1" y="85.1">H</text>
<text x="326.9" y="90.6">NR-N01990100</text>
<text x="382.5" y="90.6">1000</text>
<text x="326.9" y="96.2">NR-N01990115</text>
<text x="326.9" y="101.7">NR-N01990120</text>
<text x="382.5" y="96.2">1150</text>
<text x="382.5" y="101.7">1200</text>
<text x="326.9" y="107.2">NR-N01990125</text>
<text x="382.5" y="107.2">1250</text>
<text x="326.9" y="112.7">NR-N01990130</text>
<text x="382.5" y="112.7">1300</text>
<text x="326.9" y="118.3">NR-N01990140</text>
<text x="382.5" y="118.3">1400</text>
<text x="326.9" y="123.8">NR-N01990150</text>
<text x="382.5" y="123.8">1500</text>
<text x="326.9" y="129.3">NR-N01990170</text>
<text x="382.5" y="129.3">1700</text>
<text x="326.9" y="134.9">NR-N01990195</text>
<text x="382.5" y="134.9">1950</text>
<text x="326.9" y="140.4">NR-N01990210</text>
<text x="382.5" y="140.4">2100</text>
<text x="326.9" y="145.9">NR-N01990220</text>
<text x="382.5" y="145.9">2200</text>
<text x="326.9" y="151.4">NR-N01990230</text>
<text x="382.5" y="151.4">2300</text>
<text x="326.9" y="157">NR-N01990250</text>
<text x="382.5" y="157">2500</text>
<text x="326.9" y="162.5">NR-N01990270</text>
<text x="382.5" y="162.5">2700</text>
<text x="326.9" y="168">NR-N01990300</text>
<text x="326.9" y="173.5">NR-N01990400</text>
<text x="382.5" y="168">3000</text>
<text x="382.5" y="173.5">4000</text>
<text x="326.9" y="179.1">NR-N01990410</text>
<text x="382.5" y="179.1">4100</text>
<text x="326.9" y="184.6">NR-N01990450</text>
<text x="382.5" y="184.6">4500</text>
<text x="326.9" y="190.1">NR-N01990500</text>
<text x="382.5" y="190.1">5000</text>
<text x="326.9" y="195.6">NR-N01990550</text>
<text x="382.5" y="195.6">5500</text>
<text x="381" y="247.8">LN710</text>
<text x="302.1" y="268.1">PROFIL NOGI MAG. NR</text>
<text x="324.7" y="272.6">H-</text>
</g>
<text font-size="3.9" x="362.3" y="253.8">A3</text>
<text font-size="3.2" x="354.9" y="267.2">SYMBOL</text>
<g font-size="2.4">
<text x="302.4" y="235.6">SPÓŁKA Z OGRANICZONĄ</text>
<text x="302.4" y="238.4">ODPOWIEDZIALNOŚCIĄ SP.K.</text>
<text x="300.7" y="244.7">Projekt jest własnością firmy</text>
<text x="300.7" y="247.5">RACKSYSTEM SPÓŁKA Z OGRANICZONĄ</text>
<text x="300.7" y="250.3">ODPOWIEDZIALNOŚCIĄ SP.K.</text>
<text x="300.7" y="253.1">I w żadnej części nie może być:</text>
<text x="300.7" y="256">kopiowany, udostępniany</text>
<text x="300.7" y="258.8">ani wykorzystywany jako</text>
<text x="300.7" y="261.6">dokumentacja przez firmy trzecie.</text>
</g>
<g font-size="2">
<text x="383.1" y="227.9">WYMIARY NIETOLEROWANE</text>
<text x="341" y="231.6">OSTRE</text>
<text x="359.5" y="228.9">NIE SKALUJ RYSUNKU</text>
<text x="383.1" y="230.4">WYKONAĆ WEDŁUG:</text>
<text x="341" y="234.1">KRAWĘDZIE</text>
<text x="341" y="236.6">STĘPIĆ</text>
<text x="339.9" y="245.4">WERSJA</text>
<text x="346.6" y="249.5">1</text>
<text x="340.6" y="257.7">2017-11-28</text>
<text x="340.7" y="253.8">DATA</text>
<text x="358.7" y="257.7">SKALA</text>
<text x="367" y="257.7">1:20</text>
<text x="373.9" y="253.8">WYKONAŁ:</text>
<text x="374.1" y="257.7">MASA ORIENTACYJNA:</text>
<text x="387.2" y="253.8">K. KASPERCZYK</text>
<text x="398.1" y="257.7">14.00</text>
<text x="339.7" y="262.3">NR RYSUNKU</text>
<text x="358.7" y="261.7">ARKUSZ 1</text>
<text x="374.1" y="261.7">ELEMENT:</text>
<text x="301" y="266.4">TYTUŁ:</text>
</g>
<text font-size="1.3" x="359" y="244">SYMBOL 2</text>
</svg>
